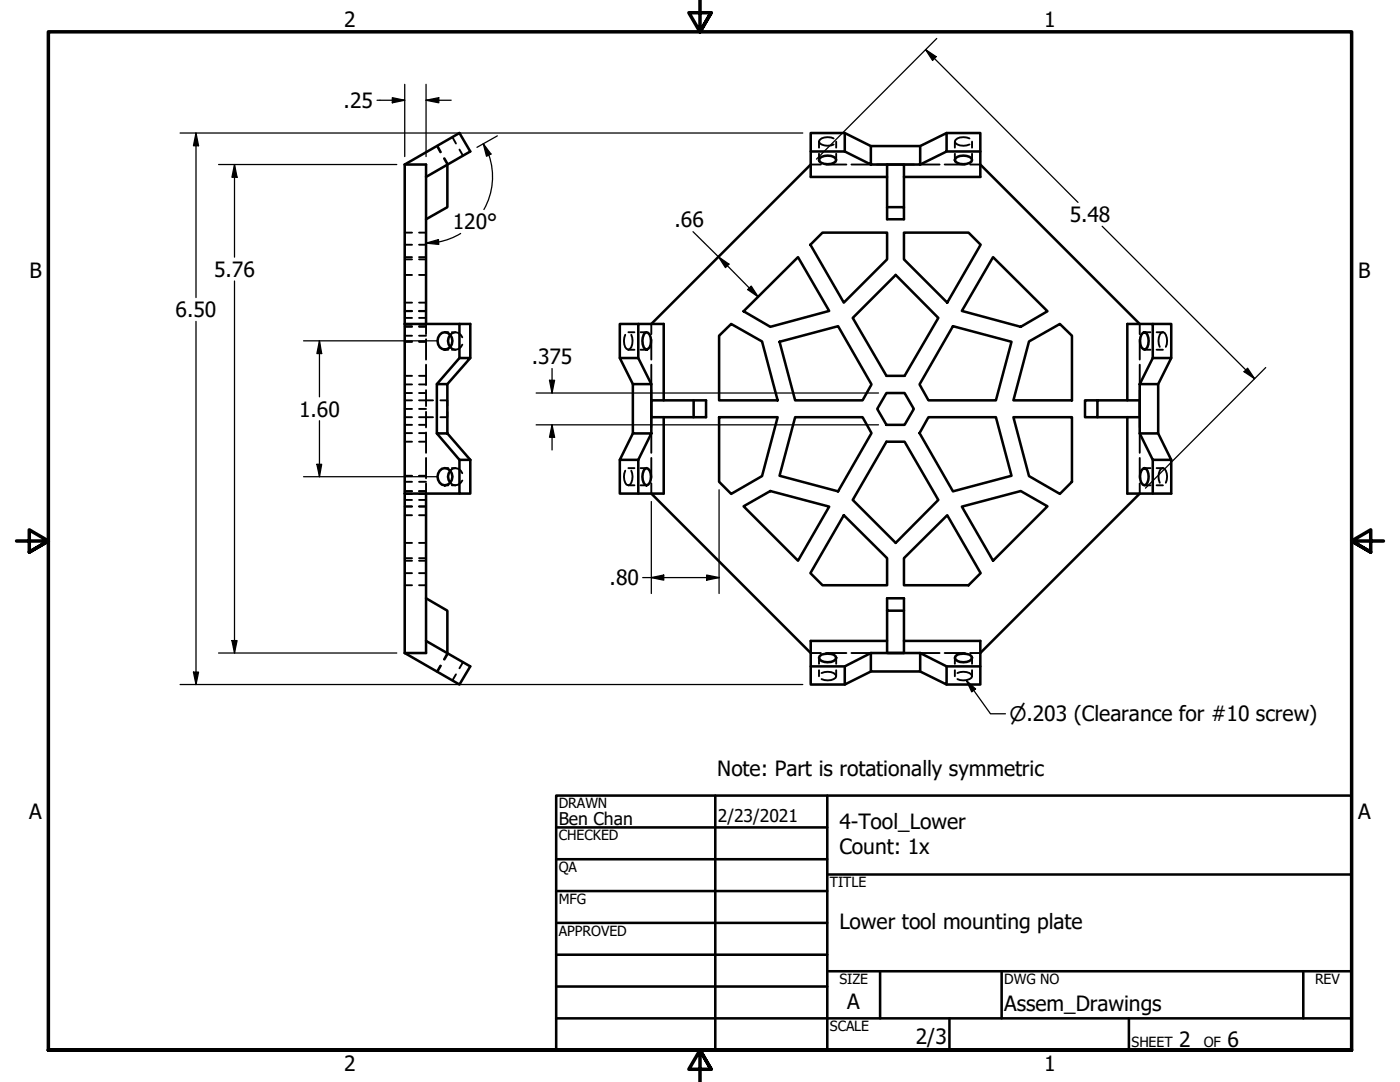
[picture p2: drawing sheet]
<svg xmlns="http://www.w3.org/2000/svg" width="279mm" height="216mm" viewBox="0 0 279 216" stroke-linecap="round" stroke-linejoin="round" font-family="sans-serif">
<!-- layer: Hidden (ANSI) -->
<g fill="none" stroke="#000" stroke-width=".38">
<path d="M87.2 29.1l.7 1.3M87.3 29.1l.7 1.3M88.6 31.6l.7 1.2M88.7 31.6l.7 1.2M90.3 27.4l.7 1.2M91.7 29.8l.7 1.3M161.8 32.8h2M163.4 28.3a1.6 1.6 0 0 0 1.8 .8l1.2-.3M163.4 28.3v1.2M163.4 30.7v1.2M164.8 32.8h4.1M166.4 27.6a2.18 2.18 0 0 0-3 .7"/>
<path d="M166.9 28.3v1.2M166.9 30.7v1.2M169.9 32.8h4.1M175 32.8h2M180.4 32.8h2M183.5 32.8h4M188.5 32.8h4.1M190.6 28.3a1.83 1.83 0 0 0 2.3 .7l.6-.2M190.6 28.3v1.2M190.6 30.7v1.2M193.5 27.6a2.12 2.12 0 0 0-2.9 .7M193.6 32.8h2"/>
<path d="M194 28.3v1.2M194 30.7v1.2M80.8 51.8h1.4M80.8 46.4h1.4M80.8 48.8h1.4M80.8 54.9h1.4M80.8 51.3h1.4M83.6 51.8h1.4M83.6 46.4h1.4M83.6 48.8h1.4M83.6 54.9h1.4M83.6 51.3h1.4"/>
<path d="M80.8 78.4h1.4M80.8 79.9h1.4M80.8 67h1.4M80.8 64.6h1.4M80.8 68.1h1.4M80.8 68.2h1.4M80.8 65.1h1.4M80.8 76.7h1.4M80.8 60.4h1.4M80.8 75h1.4M80.8 63.4h1.4M80.8 62h1.4"/>
<path d="M80.8 65.2h1.4M80.8 62.1h1.4M83.6 78.4h1.4M83.6 79.9h2.8M83.6 67h1.4M83.6 64.6h1.4v2.1M83.6 68.1h1.4M83.6 68.2h1.4M83.6 65.1h1.4M83.6 76.7h1.4M83.6 60.4h1.4M83.6 75h1.4"/>
<path d="M83.6 63.4h1.4M83.6 62h1.4M83.6 65.2h1.4M83.6 62.1h1.4M85 67.7v4.1M85 72.8v4M85 77.9v3.1M87.9 79.9h1.4v1.1M88.8 69.8h.7M88.8 66.3h.7M89.9 66.8a1.39 1.39 0 0 1 2.4 .5M90.2 69.8h.7"/>
<path d="M90.2 66.3h.7M92.3 68.8a1.41 1.41 0 0 1-2.4 .5M124.8 66.8a2.84 2.84 0 0 0 .2 2.8l.4 .2M125.4 69.8h1.2M125.4 66.3h1.2M126 66.8a2.32 2.32 0 0 1-.6 3M127.8 69.8h1.2M127.8 66.3h1.2M130 64.6v2.1M130 67.7v4.1M130 72.8v4M130 77.9v2"/>
<path d="M227.5 64.6v2.1M227.5 67.7v4.1M227.5 72.8v4M227.5 77.9v2M228.4 69.8h1.2M228.4 66.3h1.2M230.8 69.8h1.3M230.8 66.3h1.3M232.1 66.3a1.52 1.52 0 0 0-.9 1.7l.3 1.2M232.1 66.3a1.6 1.6 0 0 1 .8 1.7l-.2 1.2M80.8 84.8h1.4M80.8 81.6h1.4"/>
<path d="M80.8 83.2h1.4M80.8 96.1h1.4M80.8 98.6h1.4M80.8 95h1.4M80.8 98h1.4M80.8 94.9h1.4M80.8 86.4h1.4M80.8 99.8h1.4M80.8 88.1h1.4M83.6 84.8h1.4M83.6 81.6h1.4M83.6 83.2h1.4v2.1"/>
<path d="M83.6 96.1h1.4M83.6 98.6h1.4M83.6 95h1.4M83.6 98h1.4M83.6 94.9h1.4M83.6 86.4h1.4M83.6 99.8h1.4M83.6 88.1h1.4M85 82.2v1h1.4M85 86.3v4.1M85 91.4v4M85 96.5v2"/>
<path d="M88.8 96.8h.7M88.8 93.4h.7M89.3 82.2v1h-1.4M89.9 93.9a1.39 1.39 0 0 1 2.4 .5M90.2 96.8h.7M90.2 93.4h.7M92.3 95.9a1.44 1.44 0 0 1-2.4 .4M124.8 93.9a2.84 2.84 0 0 0 .2 2.8l.4 .1M125.4 96.8h1.2M125.4 93.4h1.2M126 93.9a2.84 2.84 0 0 1-.3 2.8l-.3 .1M127.8 96.8h1.2"/>
<path d="M127.8 93.4h1.2M130 83.2v2.1M130 86.3v4.1M130 91.4v4M130 96.5v2M227.5 83.2v2.1M227.5 86.3v4.1M227.5 91.4v4M227.5 96.5v2M228.4 96.8h1.2M228.4 93.4h1.2M230.8 96.8h1.3"/>
<path d="M230.8 93.4h1.3M232.1 93.4a1.52 1.52 0 0 0-.9 1.7l.3 1.2M232.1 93.4a1.83 1.83 0 0 1 .8 2.4l-.2 .5M80.8 102.8h1.4M80.8 111.4h1.4M80.8 116.8h1.4M80.8 114.4h1.4M80.8 108.3h1.4M80.8 101.1h1.4M80.8 111.9h1.4M80.8 101h1.4M83.6 102.8h1.4"/>
<path d="M83.6 111.4h1.4M83.6 116.8h1.4M83.6 114.4h1.4M83.6 108.3h1.4M83.6 101.1h1.4M83.6 111.9h1.4M83.6 101h1.4M87.9 132.8l-.7 1.2M88 132.8l-.7 1.2M89.3 130.3l-.7 1.3M89.4 130.4l-.7 1.2M91 134.6l-.7 1.2"/>
<path d="M92.4 132.1l-.7 1.2M161.8 130.3h2M163.4 131.3v1.2M163.4 133.7v1.2M164 134.3a2.12 2.12 0 0 1 2.9 .6M164.8 130.3h4.1M166.9 134.9a1.83 1.83 0 0 1-2.4 .8l-.5-.2M166.9 131.3v1.2M166.9 133.7v1.2M169.9 130.3h4.1M175 130.3h2M180.4 130.3h2"/>
<path d="M183.5 130.3h4M188.5 130.3h4.1M190.6 131.3v1.2M190.6 133.7v1.2M191.1 134.3a2.18 2.18 0 0 1 2.9 .6M193.6 130.3h2M194 134.9a1.6 1.6 0 0 1-1.7 .9l-1.2-.3M194 131.3v1.2M194 133.7v1.2"/>
</g>
<!-- layer: Visible (ANSI) -->
<g fill="none" stroke="#000" stroke-width=".51">
<path d="M80.8 32.8h4.2v31.8M80.8 32.8v97.5M80.8 32.8l10.9-6.3 2.2 3.7-8.9 5.1M89.3 32.8v8.5l-4.3 2.5M161.8 32.8l-31.8 31.8M161.8 30.2v5.1h15.2M163.6 31.6a2.73 2.73 0 0 1 3.2 0l.1 .3a1.83 1.83 0 0 1-2.4 .8l-.9-.4-.2-.4zM168.6 30.2l5.2 2.6v-3.7h9.8v3.7h-9.8M168.6 26.5h-6.8v3.7h6.8M173.8 29.1l-5.2-2.6v3.7M183.6 29.1l5.3-2.6v3.7l-5.3 2.6M188.9 30.2h6.7v5.1h-15.2"/>
<path d="M188.9 26.5h6.7v3.7M190.7 31.6a2.73 2.73 0 0 1 3.2 0l.1 .3a1.6 1.6 0 0 1-1.7 .9 1.6 1.6 0 0 1-1.7-.9zM195.6 32.8l31.9 31.8M164.1 46.4h12.9v5.4l-8.6 8.6-6.7-11.6zM177 41.3h3.4v2.5h-3.4v-11h3.4v8.5M180.4 46.4h12.9l2.4 2.4-6.7 11.6-8.6-8.6zM198.2 51.3l10.8 10.8-5.3 3.1-11.7-3.2zM80.8 64.6h13.1v6.8M87.2 76.6l4.5-5.2h2.2l-4.6 5.2M87.8 66.8a1.47 1.47 0 0 1 1.7-.3 1.47 1.47 0 0 1 .8 1.5 1.52 1.52 0 0 1-1.5 1.8 1.52 1.52 0 0 1-1.5-1.8l.1-.6zM89.9 66.8a1.95 1.95 0 0 0 0 2.5M91.7 64.6v6.8"/>
<path d="M126.3 76.6l-2.6-5.2h3.7l2.6 5.2M127.4 71.4v-6.8h5.1v15.3M127.4 64.6h-3.7v6.8M128.7 66.4l.3-.1a1.52 1.52 0 0 1 .9 1.7 1.55 1.55 0 0 1-.9 1.8 2.34 2.34 0 0 1-.3-3.4zM138.4 79.9h-8.4v3.3h10.9v-3.3h-2.5v3.3M143.5 67l2.4-2.4 6.2 3.5 3.1 11.8h-11.7zM148.4 62.1l10.9-10.8 6.2 10.7-11.8 3.2zM155.6 68.2l11.7-3.1 6.6 11.6-1.8 3.2h-13.4zM170.2 63.4l8.6-8.5 8.5 8.5-6.8 11.6h-3.6zM176.9 78.4h3.6l1.9 3.2-1.9 3.2h-3.6l-1.8-3.2zM190.2 65.1l11.7 3.1-3.1 11.7h-13.5l-1.8-3.2zM205.4 68.1l6.1-3.5 2.4 2.4v12.9h-11.7z"/>
<path d="M219 79.9v3.3h-2.5v-3.3h11v3.3h-8.5M228.1 66.4l.3-.1a1.6 1.6 0 0 1 .8 1.7 1.63 1.63 0 0 1-.8 1.8 2.21 2.21 0 0 1-.3-3.4zM230.1 71.4v-6.8h-5.1v15.3M230.1 64.6h3.6v6.8M230.1 71.4l-2.6 5.2h3.6v9.9h-3.6v-9.9M230.1 71.4h3.6l-2.6 5.2M80.8 98.5h10.9M85 98.5v31.8h-4.2M87.2 86.5l4.5 5.3h2.2M87.8 93.9a1.47 1.47 0 0 1 1.7-.3 1.47 1.47 0 0 1 .8 1.5 1.51 1.51 0 0 1-1.5 1.7 1.51 1.51 0 0 1-1.5-1.7l.1-.6zM89.3 86.5v-9.9h-2.1v9.9h2.1l4.6 5.3M89.9 93.9a1.86 1.86 0 0 0 0 2.4"/>
<path d="M91.7 91.8v6.7h2.2v-6.7M123.7 91.8v6.7h3.7v-6.7M126.3 86.5l-2.6 5.3h3.7M128.7 93.5l.3-.1a2.16 2.16 0 0 1 .3 3.3l-.3 .1a1.83 1.83 0 0 1-.7-2.3zM130 86.5v-9.9h-3.7v9.9h3.7l-2.6 5.3M130 98.5l31.8 31.8M132.5 83.2v15.3h-5.1M143.5 83.2h11.7l-3.1 11.8-6.2 3.6-2.4-2.5zM158.7 83.2h13.4l1.8 3.2-6.6 11.6-11.7-3.1zM176.9 88.1h3.6l6.8 11.7-8.5 8.5-8.6-8.5zM185.3 83.2h13.5l3.1 11.7-11.7 3.1-6.7-11.6zM202.2 83.2h11.7v12.9l-2.4 2.5-6.1-3.6z"/>
<path d="M225 83.2v15.3h8.7v-6.7M227.5 86.5l2.6 5.3h3.6l-2.6-5.3M227.5 98.5l-31.9 31.8M228.1 93.5l.3-.1a1.83 1.83 0 0 1 .8 2.4l-.5 .9-.3 .1a2.16 2.16 0 0 1-.3-3.3zM230.1 91.8v6.7M85 119.4l4.3 2.5v8.4M148.4 101l5.3-3 11.8 3.1-6.2 10.8zM168.4 102.8l8.6 8.6v5.4h-12.9l-2.4-2.4zM180.4 111.4l8.6-8.6 6.7 11.6-2.4 2.4h-12.9zM192 101.1l11.7-3.1 5.3 3-10.8 10.9zM85 127.9l8.9 5.1-2.2 3.6-10.9-6.3M161.8 133v3.6h6.8"/>
<path d="M163.6 130.9a2.73 2.73 0 0 1 3.2 0l.1 .4a2.12 2.12 0 0 1-3.3 .3l-.2-.3zM173.8 130.3l-5.2 2.7v3.6l5.2-2.6M177 121.9v8.4h3.4v-10.9h-3.4v2.5h3.4M177 127.9h-15.2v5.1h6.8M180.4 127.9h15.2v5.1M183.6 130.3h-9.8v3.7h9.8v-3.7l5.3 2.7M188.9 133v3.6l-5.3-2.6M188.9 133h6.7v3.6h-6.7M190.7 130.9a2.73 2.73 0 0 1 3.2 0l.1 .4a2.16 2.16 0 0 1-3.3 .3l-.1-.3z"/>
</g>
<!-- layer: Border (ANSI) -->
<path d="M139.7 0v6.3l-2.2-3.8h4.4l-2.2 3.8 2.2-3.8M3.3 107.9h6.4l-3.9-2.2v4.5l3.9-2.3-3.9 2.3M276.1 107.9h-6.4l3.9-2.2v4.5l-3.9-2.3 3.9 2.3M9.7 209.5v-203.2h260v203.2h-260h260M141.9 213.4l-2.2-3.9 2.2 3.9h-4.4l2.2-3.9v6.4" fill="none" stroke="#000" stroke-width=".7"/>
<!-- layer: Title (ANSI) -->
<g fill="none" stroke="#000" stroke-width=".51">
<path d="M111 158.8h158.7v50.7h-158.7zM142.7 158.8v50.7M165.1 158.8v50.7M111 165.1h54.1M111 171.4h54.1M111 177.8h54.1M165.1 174.5h104.6M111 184.1h54.1M111 190.5h54.1M111 196.8h54.1M165.1 193.8h104.6M175.6 193.8v9.4"/>
<path d="M199.9 193.8v9.4M260.1 193.8v9.4M111 203.2h158.7M189.5 203.2v6.3M225.3 203.2v6.3"/>
</g>
<!-- layer: Dimension (ANSI) -->
<g fill="none" stroke="#000" stroke-width=".25">
<path d="M78.3 19.5l2.5 .5-2.5 .5zM80.8 16.8v14.4M85 16.8v14.4M184.7 9.9l2.1 1.4-.7 .8zM184.7 9.9l30.4 30.5M186.9 7.7l-24 24.1M35.9 26.5h124.3M39.1 26.5l.5 2.6h-1zM39.1 26.5v32.9M43.6 32.8h35.6M46.8 32.8l.5 2.6h-1zM46.8 32.8v18.5"/>
<path d="M75.2 20h5.6M85 20l2.6-.5v1zM85 20h5M96.5 28.7l1.5 2-.9 .5zM96.5 28.7l1 2.3M97.6 30.9a13.2 13.2 0 0 1-1 10.9M99.3 27.1l-4.1 2.3M46.8 56.1v74.2M85 48.5l2.5-.7 .1 1zM87.5 48.3l-2.5 .2M91.9 46.6l-2.4 1.1-2 .6M138.3 46.2l13 13"/>
<path d="M143.4 51.2l2.1 1.5-.7 .7zM149.2 57.8l.7-.7 1.4 2.1zM220 45.1l30.4 30.5M39.1 64.1v72.5M60.6 68h26.6M63.8 68l.4 2.5h-1zM63.8 68v11.2M107 78.4h68.3M109.7 75.9h1l-.5 2.5zM110.2 73.5v4.9M248.3 74.2l.7-.7 1.4 2.1zM252.6 73.3l-24 24.1"/>
<path d="M60.6 95.1h26.6M63.2 92.6h1l-.4 2.5zM63.8 83.9v11.2M107 84.8h68.3M110.2 84.8l.5 2.4h-1zM110.2 84.8v5M143.5 97.7v20.7M128.3 115.3h15.2M130 115.3l2.5-.6v1.1zM130 100.1v18.3M141 114.7l2.5 .6-2.5 .5zM35.9 136.6h124.3"/>
<path d="M38.6 134.1h1l-.5 2.5zM43.6 130.3h35.6M46.3 127.8h1l-.5 2.5zM192.8 135.8l1.9 1.7-.8 .5zM192.8 135.8l4.9 6.6h3"/>
</g>
<g fill="#000">
<path d="M85 20l2.6-.5v1z" fill-rule="evenodd"/>
<path d="M184.7 9.9l2.1 1.4-.7 .8z" fill-rule="evenodd"/>
<path d="M39.1 26.5l.5 2.6h-1z" fill-rule="evenodd"/>
<path d="M46.8 32.8l.5 2.6h-1z" fill-rule="evenodd"/>
<path d="M78.3 19.5l2.5 .5-2.5 .5z" fill-rule="evenodd"/>
<path d="M96.5 28.7l1.5 2-.9 .5z" fill-rule="evenodd"/>
<path d="M85 48.5l2.5-.7 .1 1z" fill-rule="evenodd"/>
<path d="M143.4 51.2l2.1 1.5-.7 .7z" fill-rule="evenodd"/>
<path d="M149.2 57.8l.7-.7 1.4 2.1z" fill-rule="evenodd"/>
<path d="M63.8 68l.4 2.5h-1z" fill-rule="evenodd"/>
<path d="M109.7 75.9h1l-.5 2.5z" fill-rule="evenodd"/>
<path d="M248.3 74.2l.7-.7 1.4 2.1z" fill-rule="evenodd"/>
<path d="M63.2 92.6h1l-.4 2.5z" fill-rule="evenodd"/>
<path d="M110.2 84.8l.5 2.4h-1z" fill-rule="evenodd"/>
<path d="M130 115.3l2.5-.6v1.1z" fill-rule="evenodd"/>
<path d="M141 114.7l2.5 .6-2.5 .5z" fill-rule="evenodd"/>
<path d="M38.6 134.1h1l-.5 2.5z" fill-rule="evenodd"/>
<path d="M46.3 127.8h1l-.5 2.5z" fill-rule="evenodd"/>
<path d="M192.8 135.8l1.9 1.7-.8 .5z" fill-rule="evenodd"/>
</g>
<g font-size="4.2">
<text x="68.7" y="5.3">2</text>
<text x="208.4" y="5.3">1</text>
<text x="68.6" y="21.5">.25</text>
<text x="90.4" y="45.7">120°</text>
<text x="134.6" y="45.3">.66</text>
<text x="213.5" y="44.3">5.48</text>
<text x="5.9" y="55.5">B</text>
<text x="42.7" y="55.2">5.76</text>
<text x="271.1" y="55.5">B</text>
<text x="35.1" y="63.2">6.50</text>
<text x="106.1" y="72.6">.375</text>
<text x="59.7" y="83.1">1.60</text>
<text x="121.7" y="116.8">.80</text>
<text x="143.1" y="154.9">Note: Part is rotationally symmetric</text>
<text x="5.8" y="163.4">A</text>
<text x="167.5" y="165.4">4-Tool_Lower</text>
<text x="271" y="163.4">A</text>
<text x="167.5" y="170.4">Count: 1x</text>
<text x="167.5" y="185.4">Lower tool mounting plate</text>
<text x="169.1" y="201.3">A</text>
<text x="200.4" y="201.8">Assem_Drawings</text>
<text x="182.8" y="208.4">2/3</text>
<text x="235.3" y="209">2</text>
<text x="245" y="209">6</text>
<text x="68.7" y="213.6">2</text>
<text x="208.4" y="213.6">1</text>
</g>
<text font-size="4" x="201.5" y="143.9">⌀.203 (Clearance for #10 screw)</text>
<g font-size="3.5">
<text x="111.5" y="164.5">Ben Chan</text>
<text x="143.3" y="164">2/23/2021</text>
</g>
<g font-size="2.8">
<text x="111.5" y="161.3">DRAWN</text>
<text x="111.5" y="167.7">CHECKED</text>
<text x="111.5" y="174.1">QA</text>
<text x="165.6" y="177">TITLE</text>
<text x="111.5" y="180.4">MFG</text>
<text x="111.5" y="186.8">APPROVED</text>
<text x="167.5" y="196.4">SIZE</text>
<text x="200.4" y="196.4">DWG NO</text>
<text x="262.4" y="196.3">REV</text>
<text x="165.6" y="205.8">SCALE</text>
<text x="225.8" y="209">SHEET</text>
<text x="240.2" y="209">OF</text>
</g>
</svg>
